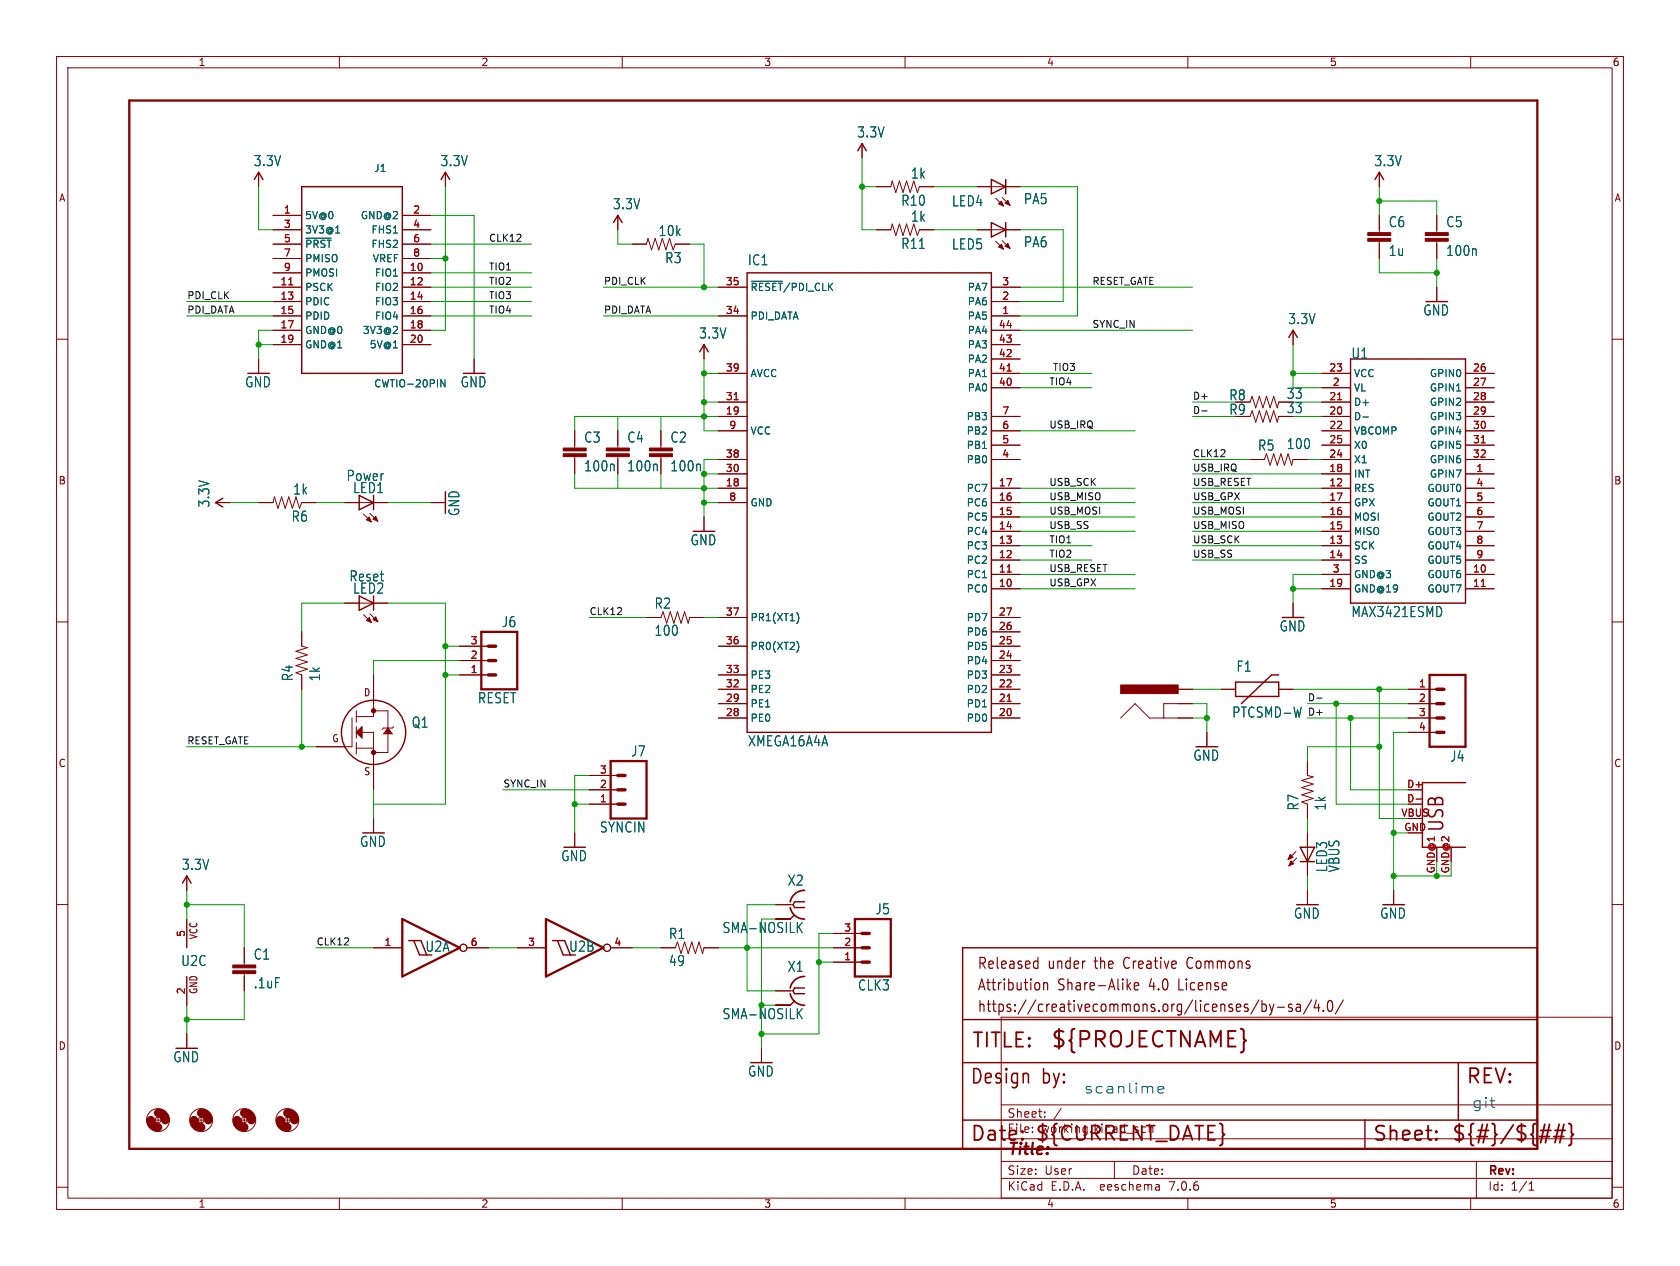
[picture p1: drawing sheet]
<svg xmlns="http://www.w3.org/2000/svg" width="297mm" height="224mm" viewBox="0 0 297 224" stroke-linecap="round" stroke-linejoin="round" font-family="sans-serif">
<g fill="none" stroke="#840000" stroke-width=".18">
<path d="M10 10h277v203.9h-277zM12 12h273v199.9h-273zM60 10v2M110 10v2M160 10v2M210 10v2M260 10v2M45.7 30.5v2.5M48.3 38.1h5M71.1 38.1h5.1M78.7 30.5v2.5M109.2 38.1v2.5"/>
<path d="M152.4 25.4v2.5M154.9 33h2.6l.2-1 .7 2 .6-2 .6 2 .7-2 .6 2 .6-2 .7 2 .4-1h2.5M172.7 33h7.6M176 35.1l1.4 1.3M177.2 34.9l1.4 1.4M243.8 30.5v2.5M243.8 38.1v3M254 38.1v3M10 60h2M48.3 43.2h5M48.3 48.3h5M48.3 50.8h5"/>
<path d="M48.3 53.3h5M48.3 55.9h5M48.3 58.4h5M48.3 40.6h5M48.3 45.7h5M71.1 43.2h5.1M71.1 48.3h5.1M71.1 50.8h5.1M71.1 53.3h5.1M71.1 55.9h5.1M71.1 58.4h5.1M71.1 40.6h5.1"/>
<path d="M71.1 45.7h5.1M111.8 43.2h2.5l.3-1 .6 2 .6-2 .7 2 .6-2 .6 2 .7-2 .6 2 .4-1h2.5M127 50.8h5.1M127 55.9h5.1M154.9 40.6h2.6l.2-1 .7 2.1 .6-2.1 .6 2.1 .7-2.1 .6 2.1 .6-2.1 .7 2.1 .4-1.1h2.5M172.7 40.6h7.6M175.3 50.8h5M175.3 53.3h5M175.3 55.9h5M175.3 58.4h5M176 42.7l1.4 1.4M177.2 42.5l1.4 1.4"/>
<path d="M228.6 58.4v2.6M243.8 42.7v3M254 42.7v3M254 50.8v2.5M285 60h2M45.7 63.5v2.5M48.3 61h5M71.1 61h5.1M83.8 63.5v2.5M101.6 76.2v3M109.2 76.2v3M116.8 76.2v3"/>
<path d="M124.5 61v2.5M127 73.7h5.1M127 71.1h5.1M127 76.2h5.1M127 66h5.1M175.3 73.7h5M175.3 68.6h5M175.3 76.2h5M175.3 66h5M175.3 78.7h5M175.3 61h5M175.3 63.5h5"/>
<path d="M218.4 73.7h2.6l.4-1.1 .6 2.1 .6-2.1 .7 2.1 .6-2.1 .6 2.1 .7-2.1 .6 2.1 .3-1h2.5M218.4 71.1h2.6l.4-1 .6 2 .6-2 .7 2 .6-2 .6 2 .7-2 .6 2 .3-1h2.5M233.7 73.7h5.1M233.7 71.1h5.1M233.7 68.6h5.1M233.7 76.2h5.1M233.7 66h5.1M233.7 78.7h5.1M259.1 73.7h5.1M259.1 71.1h5.1M259.1 68.6h5.1M259.1 76.2h5.1"/>
<path d="M259.1 66h5.1M259.1 78.7h5.1M38.1 88.9h2.5M45.7 88.9h2.6l.2-1 .6 2 .7-2 .6 2 .7-2 .6 2 .6-2 .7 2 .3-1h2.6M61 88.9h7.6M64.3 90.9l1.4 1.4M65.4 90.8l1.4 1.4M76.2 88.9h2.5M101.6 80.8v3M109.2 80.8v3M116.8 80.8v3M124.5 91.4v2.6"/>
<path d="M127 88.9h5.1M127 83.8h5.1M127 86.4h5.1M127 81.3h5.1M175.3 88.9h5M175.3 86.4h5M175.3 96.5h5M175.3 99.1h5M175.3 94h5M175.3 91.4h5M175.3 81.3h5M221 81.3h2.5l.4-1 .6 2 .7-2 .6 2 .6-2 .7 2 .6-2 .6 2 .3-1h2.5"/>
<path d="M233.7 88.9h5.1M233.7 83.8h5.1M233.7 86.4h5.1M233.7 96.5h5.1M233.7 99.1h5.1M233.7 94h5.1M233.7 91.4h5.1M233.7 81.3h5.1M259.1 88.9h5.1M259.1 83.8h5.1M259.1 86.4h5.1M259.1 96.5h5.1"/>
<path d="M259.1 99.1h5.1M259.1 94h5.1M259.1 91.4h5.1M259.1 81.3h5.1M10 110h2M53.3 111.8v2.5l1.1 .3-2.1 .6 2.1 .6-2.1 .7 2.1 .6-2.1 .6 2.1 .7-2.1 .6 1 .4v2.5M61 106.7h7.6M64.3 108.7l1.4 1.4M65.4 108.6l1.4 1.4M66 119.4v7.3h-3M81.3 119.4h5.1M81.3 116.8h5.1"/>
<path d="M81.3 114.3h5.1M114.3 109.2h2.5l.4-1 .7 2 .6-2 .6 2 .7-2 .6 2 .6-2 .7 2 .2-1h2.6M127 119.4h5.1M127 114.3h5.1M127 109.2h5.1M175.3 119.4h5M175.3 116.8h5M175.3 114.3h5M175.3 109.2h5M175.3 101.6h5M175.3 104.1h5M175.3 111.8h5"/>
<path d="M228.6 106.7v2.5M233.7 101.6h5.1M233.7 104.1h5.1M259.1 101.6h5.1M259.1 104.1h5.1M285 110h2M62.2 127v5.1h-6.3M63 125.7v2.1M63 128.5v2.1M63 131.3v2.1M63 132.3h3M63 129.5l1-1v2.1z"/>
<path d="M63.5 129.8v.2M64 129.5h2v10.2M66 125.7h2.6v3.1M68.6 128.8l.7 1h-1.5zM68.6 129.7v3.4h-2.6M69.6 128.5l-.3 .3h-1.5l-.2 .2M104.1 139.7h5.1M104.1 137.2h5.1M127 121.9h5.1M127 124.5h5.1M127 127h5.1M175.3 121.9h5"/>
<path d="M175.3 124.5h5M175.3 127h5M198.1 127l2.6-2.5 2.5 2.5h7.6M208.3 121.9h2.5M210.8 124.5h-5.1v2.5M213.4 129.5v2.6M215.9 121.9h2.5M226.1 121.9h2.5M231.1 134.6v2.6l1.1 .2-2.1 .6 2.1 .7-2.1 .6 2.1 .7-2.1 .6 2.1 .6-2.1 .7 1 .3v2.6M248.9 121.9h5.1M248.9 124.5h5.1M248.9 127h5.1"/>
<path d="M248.9 129.5h5.1M10 160h2M33 154.9v2.6M66 144.8v2.5M101.6 147.3v2.6M104.1 142.2h5.1M229.1 150.6l-1.4 1.4M229.2 151.8l-1.4 1.4M231.1 147.3v7.6M231.1 157.5v2.5M246.4 157.5v2.5M248.9 142.2h2.6"/>
<path d="M285 160h2M33 162.6v5M33 172.7v5.1M43.2 167.6v3.1M43.2 172.2v3.1M66 167.6h5.1M82.5 167.6h3.9M91.4 167.6h5.1M107.9 167.6h3.9M116.8 167.6h2.6l.4-1 .6 2.1 .6-2.1 .7 2.1 .6-2.1 .6 2.1 .7-2.1 .6 2.1 .3-1.1h2.5M137.2 160h3M137.2 175.3h3"/>
<path d="M147.3 170.2h5.1M147.3 167.6h5.1M147.3 165.1h5.1M177 179.9h108v32h-108zM27.4 198.1h1M27.9 197.6v1M33 182.9v2.5M35.1 198.1h1M35.6 197.6v1M42.7 198.1h1M43.2 197.6v1M50.3 198.1h1"/>
<path d="M50.8 197.6v1M134.6 185.4v2.6M177 195.4h108M184.7 197.5v.1M184.7 196.7v.1M187.6 196l-1.3 2M10 210h2M60 211.9v2M110 211.9v2M160 211.9v2M177 208.4h108M177 205.4h108"/>
<path d="M177 201.4h108M197 205.4v3M204.9 209.6l.1 .9M205 210.4l-.2 .1M205 209.9h-.2M210 211.9v2M260 211.9v2M261 205.4v6.5M270.3 210.5h.9M270.3 209.4l.4-.4v1.5M285 210h2"/>
<circle cx="81.9" cy="167.6" r=".63"/>
<circle cx="107.3" cy="167.6" r=".63"/>
<circle cx="27.9" cy="198.1" r="2.03"/>
<circle cx="27.9" cy="198.1" r=".51"/>
<circle cx="35.6" cy="198.1" r="2.03"/>
<circle cx="35.6" cy="198.1" r=".51"/>
<circle cx="43.2" cy="198.1" r="2.03"/>
<circle cx="43.2" cy="198.1" r=".51"/>
<circle cx="50.8" cy="198.1" r="2.03"/>
<circle cx="50.8" cy="198.1" r=".51"/>
</g>
<path d="M26.7 198.1a1.27 1.27 0 0 0 1.2 1.3M27.9 196.9a1.27 1.27 0 0 1 1.3 1.2M34.3 198.1a1.27 1.27 0 0 0 1.3 1.3M35.6 196.9a1.27 1.27 0 0 1 1.2 1.2M41.9 198.1a1.27 1.27 0 0 0 1.3 1.3M43.2 196.9a1.27 1.27 0 0 1 1.2 1.2M49.5 198.1a1.27 1.27 0 0 0 1.3 1.3M50.8 196.9a1.27 1.27 0 0 1 1.3 1.2" fill="none" stroke="#840000" stroke-width="1.5"/>
<path d="M22.9 17.8h248.9v185.4h-248.9zM85.1 111.8h6.3v10.1h-6.3zM252.7 119.4h6.4v12.7h-6.4zM107.9 134.6h6.4v10.2h-6.4zM71.1 162.6l10.2 5-10.2 5.1zM96.5 162.6l10.2 5-10.2 5.1zM151.1 162.6h6.4v10.1h-6.4z" fill="none" stroke="#840000" stroke-width=".41"/>
<g fill="none" stroke="#840000" stroke-width=".61">
<path d="M86.4 119.4h1.2M86.4 116.8h1.2M86.4 114.3h1.2M109.2 139.7h1.3M109.2 137.2h1.3M254 121.9h1.3M254 124.5h1.3M254 127h1.3M254 129.5h1.3M109.2 142.2h1.3M152.4 170.2h1.3M152.4 167.6h1.3"/>
<path d="M152.4 165.1h1.3"/>
</g>
<g fill="none" stroke="#840000" stroke-width=".25">
<path d="M45 31.8l.7-1.3 .8 1.3M53.3 33h17.8v33h-17.8zM78 31.8l.7-1.3 .8 1.3M108.5 39.4l.7-1.3 .8 1.3M151.6 26.7l.8-1.3 .8 1.3M175.3 31.8l2.5 1.2-2.5 1.3zM175.3 39.4l2.5 1.2-2.5 1.3zM177.8 31.8v2.5M177.8 39.4v2.5M243.1 31.8l.7-1.3 .8 1.3M132.1 48.3h43.2v81.2h-43.2zM227.8 59.7l.8-1.3 .8 1.3"/>
<path d="M123.7 62.2l.8-1.2 .7 1.2M238.8 63.5h20.3v43.2h-20.3zM39.4 88.1l-1.3 .8 1.3 .8M63.5 87.6l2.5 1.3-2.5 1.3zM66 87.6v2.6M63.5 105.4l2.5 1.3-2.5 1.3zM66 105.4v2.6M226.1 119.4h-1.3l-5.3 5.1M218.4 120.7h7.7v2.5h-7.7zM259.1 138.4h-7.6v11.5h7.6M32.3 156.2l.7-1.3 .8 1.3M142.2 159.5h-1.7l-.3 .5 .3 .5h1.7"/>
<path d="M229.9 149.9h2.5l-1.3 2.5zM229.9 152.4h2.5M72.3 166.4h2.1M73.2 166.4l1 2.5h1.2M97.7 166.4h2.1M98.6 166.4l1 2.5h1.2M140.5 161.8l-.8 .8M140.5 177l-.8 .8M142.2 174.8h-1.7l-.3 .5 .3 .5h1.7M170.2 167.6h101.6v35.6h-101.6zM170.2 198.1h101.6M170.2 180.3h101.6"/>
<path d="M170.2 188h101.6M241.3 198.1v5.1M257.8 188v10.1"/>
<circle cx="66" cy="129.5" r="5.7"/>
</g>
<path d="M51 50.4h.8M129.8 70.7h.7M178 65.6h.8M236.5 70.7h.7M261.9 78.3h.7M178 101.2h.8M261.9 103.7h.7M178 124h.8M250.3 141.3h1" fill="none" stroke="#a90000" stroke-width=".18"/>
<path d="M54.1 42.1h4.4M59.3 41.2h.8M132.8 49.8h5.5M78.7 67.2v1.2l-.8-1.2v1.2M240.9 73.8h1M140.9 113.5a1.49 1.49 0 0 1 0 1.8M140.9 108.4a1.49 1.49 0 0 1 0 1.8M141.2 163.9l.6 1M141.2 179.2l.6 1M141.8 163.2l-.8 1M141.8 178.4l-.8 1" fill="none" stroke="#006464" stroke-width=".18"/>
<g fill="#840000" stroke="#840000" stroke-width=".18">
<path d="M65.3 91.4l.4 .9-.9-.4z"/>
<path d="M66.4 91.3l.4 .9-.9-.4z"/>
<path d="M114.8 80.3h4.1v.5h-4.1z"/>
<path d="M114.8 79.2h4.1v.6h-4.1z"/>
<path d="M228.1 151.1l.5 .5-.9 .4z"/>
<path d="M228.2 152.3l.5 .5-.9 .4z"/>
<path d="M252 42.2h4v.5h-4z"/>
<path d="M252 41.1h4v.6h-4z"/>
<path d="M198.1 121.2h10.2v1.5h-10.2z"/>
<path d="M99.6 80.3h4v.5h-4z"/>
<path d="M99.6 79.2h4v.6h-4z"/>
<path d="M64.8 109.7l.5-.5 .4 .9z"/>
<path d="M65.9 109.6l.5-.5 .4 .9z"/>
<path d="M41.1 171.7h4.1v.5h-4.1z"/>
<path d="M41.1 170.7h4.1v.5h-4.1z"/>
<path d="M107.2 80.3h4.1v.5h-4.1z"/>
<path d="M107.2 79.2h4.1v.6h-4.1z"/>
<path d="M176.5 43.7l.5-.5 .4 .9z"/>
<path d="M177.7 43.6l.5-.5 .4 .8z"/>
<path d="M176.5 36.1l.5-.5 .4 .8z"/>
<path d="M177.7 35.9l.5-.5 .4 .9z"/>
<path d="M241.8 42.2h4.1v.5h-4.1z"/>
<path d="M241.8 41.1h4.1v.6h-4.1z"/>
<circle cx="66" cy="133.1" r=".38"/>
<circle cx="66" cy="125.7" r=".38"/>
</g>
<path d="M63.5 129.3l-.3 .2 .3 .3" fill="none" stroke="#840000" stroke-width=".51"/>
<path d="M63.6 129.2v.7" fill="none" stroke="#840000" stroke-width=".38"/>
<path d="M63.8 129v1M63.9 128.8v1.5M68.1 129.7h1M68.2 129.4h.8l-.4-.4v.4M68.5 129.2l-.2 .1M142.2 157.5a2.54 2.54 0 0 0-2.5 2M139.7 160.5a2.54 2.54 0 0 0 2.5 2.1M139.7 175.8a2.54 2.54 0 0 0 2.5 2M142.2 172.7a2.54 2.54 0 0 0-2.5 2.1" fill="none" stroke="#840000" stroke-width=".3"/>
<path d="M68.6 128.8v.2M68.6 129.4v.3" fill="none" stroke="#840000" stroke-width=".2"/>
<g fill="none" stroke="#840000" stroke-width=".32">
<path d="M272.4 199.9h1.8M273.9 198.9l-.7 3.2M274.9 199.9h1.8M275.6 198.9l-.7 3.2M276.5 198.9l-.7 3.2M277.3 198.7l.4 .2 .1 .2v1.2l.4 .4-.4 .3v1.2l-.1 .3-.4 .1M180.7 201.4l.2 .1-.2 .1M253.9 201.4l.1 .1-.1 .1M253.9 201.4l-.1 .1 .1 .1M253.9 200.1v.2M253.9 201.4v.2M253.9 200.1l.1 .1-.1 .1"/>
<path d="M253.9 200.1l-.1 .1 .1 .1M272.1 201h1.8M274.7 201h1.8"/>
</g>
<g fill="none" stroke="#840000" stroke-width=".21">
<path d="M183 170l.5 .1M183.5 169.3v2M183.5 171.2l-.5 .1M183.7 174v.9M184.5 173.8v1.3M184.5 174a.4 .4 0 0 1 .6-.1l.1 1.2M199.4 174.4l.5 .7M199.9 173.8l-.6 .7M200.5 174.4l.8-.1-.1-.4-.4-.1-.3 .3 .1 .9 .2 .1 .4-.1M222.6 176.9l-1.5 2.5M223.1 177v1.9M223.1 177.7l.5-.1 .3 .4v.5l-.2 .3-.1 .1-.5-.1"/>
<path d="M224.4 177.6l.4 1.3M224.8 178.9l-.1 .5-.3 .1M225.2 177.6l-.4 1.3M225.8 178.2h1.3M228.4 177.7l-.4-.1a.34 .34 0 0 0-.2 .3 .34 .34 0 0 0 .2 .4h.3a.34 .34 0 0 1 .2 .3 .34 .34 0 0 1-.2 .3l-.5-.1M229.2 177.7l.2-.1 .4 .1 .1 1.2M229.9 178.1l-.5 .1a.4 .4 0 0 0-.3 .3 .4 .4 0 0 0 .3 .4l.5-.1M231.9 176.9l-1.5 2.5M232.7 176.9l-.4 1.4h1M233.1 177.6v1.3M234 178.7v.2M234.9 177.1a.37 .37 0 0 1 .4-.1 .37 .37 0 0 1 .2 .3l.1 .9a.71 .71 0 0 1-.4 .7h-.1a1.44 1.44 0 0 1-.2-1.8z"/>
<path d="M237.5 176.9l-1.4 2.5"/>
</g>
<path d="M212.5 72.7h.9M232.8 123.5h.9" fill="none" stroke="#0f0f0f" stroke-width=".18"/>
<path d="M204.7 192.7l1.1-.1-.1-.4h-.7l-.3 .2 .1 .8h.9M263.4 194.7h.9M264 195.9h.3" fill="none" stroke="#0000c2" stroke-width=".18"/>
<g fill="none" stroke="#009600" stroke-width=".18">
<path d="M45.7 33v7.6h2.6M76.2 38.1h7.6v25.4M78.7 33v25.4h-2.5M152.4 27.9v12.7h2.5M152.4 33h2.5M165.1 33h7.6M180.3 33h10.2v22.9h-10.2M243.8 33v5.1M243.8 35.6h10.2v2.5M33 55.9h15.3M33 53.3h15.3M48.3 58.4h-2.6v5.1"/>
<path d="M76.2 43.2h17.8M76.2 50.8h17.8M76.2 45.7h2.5M76.2 55.9h17.8M76.2 48.3h17.8M76.2 53.3h17.8M106.7 50.8h20.3M106.7 55.9h20.3M109.2 40.6v2.6h2.6M121.9 43.2h2.6v7.6M165.1 40.6h7.6M180.3 50.8h30.5"/>
<path d="M180.3 58.4h30.5M180.3 40.6h7.7v12.7h-7.7M243.8 45.7v2.6h10.2M254 45.7v5.1M45.7 61h2.6M109.2 73.7v2.5M116.8 73.7v2.5M124.5 63.5v12.7h2.5M124.5 66h2.5M124.5 71.1h2.5M127 73.7h-25.4v2.5M180.3 76.2h20.4"/>
<path d="M180.3 66h12.7M180.3 68.6h12.7M210.8 73.7h7.6M210.8 71.1h7.6M228.6 73.7h5.1M228.6 66h5.1M228.6 61v7.6h5.1M228.6 71.1h5.1M40.6 88.9h5.1M55.9 88.9h5.1M68.6 88.9h7.6M101.6 83.8v2.6h25.4"/>
<path d="M109.2 83.8v2.6M116.8 83.8v2.6M124.5 83.8h2.5M124.5 88.9h2.5M127 81.3h-2.5v10.1M180.3 86.4h20.4M180.3 88.9h20.4M180.3 96.5h12.7M180.3 94h20.4M180.3 91.4h20.4M180.3 99.1h12.7M210.8 86.4h22.9"/>
<path d="M210.8 83.8h22.9M210.8 81.3h10.2M210.8 88.9h22.9M210.8 96.5h22.9M210.8 94h22.9M210.8 91.4h22.9M210.8 99.1h22.9M231.1 81.3h2.6M61 106.7h-7.7v5.1M68.6 106.7h10.1v35.5h-12.7M78.7 119.4h2.6M78.7 114.3h2.6"/>
<path d="M81.3 116.8h-15.3v2.6M104.1 109.2h10.2M124.5 109.2h2.5M180.3 101.6h20.4M180.3 104.1h20.4M228.6 104.1h5.1M233.7 101.6h-5.1v5.1M33 132.1h22.9M53.3 121.9v10.2M66 139.7v5.1M88.9 139.7h15.2M104.1 137.2h-2.5v10.1"/>
<path d="M210.8 124.5h2.6v5M210.8 127h2.6M210.8 121.9h5.1M228.6 121.9h20.3M231.1 124.5h17.8M231.1 127h17.8M236.2 124.5v17.7h12.7M238.8 127v12.7h10.1M243.8 121.9v22.9h5.1M243.8 132.1h-12.7v2.5M248.9 129.5h-2.5v28M33 157.5v5.1"/>
<path d="M101.6 142.2h2.5M231.1 144.8v2.5M231.1 154.9v2.6M246.4 147.3h2.5M246.4 154.9h10.1M33 177.8v5.1M33 160h10.2v7.6M43.2 175.3v5h-10.2M55.9 167.6h10.1M86.4 167.6h5M111.8 167.6h5M127 167.6h20.3"/>
<path d="M134.6 162.6v22.8M137.2 160h-5.1v15.3h5.1M144.8 170.2h2.5M147.3 165.1h-2.5v17.8h-10.2"/>
</g>
<g fill="#009600" stroke="#009600" stroke-width=".18">
<circle cx="78.7" cy="45.7" r=".46"/>
<circle cx="124.5" cy="86.4" r=".46"/>
<circle cx="124.5" cy="88.9" r=".46"/>
<circle cx="101.6" cy="142.2" r=".46"/>
<circle cx="45.7" cy="61" r=".46"/>
<circle cx="78.7" cy="114.3" r=".46"/>
<circle cx="78.7" cy="119.4" r=".46"/>
<circle cx="53.3" cy="132.1" r=".46"/>
<circle cx="124.5" cy="71.1" r=".46"/>
<circle cx="124.5" cy="73.7" r=".46"/>
<circle cx="124.5" cy="50.8" r=".46"/>
<circle cx="124.5" cy="83.8" r=".46"/>
<circle cx="132.1" cy="167.6" r=".46"/>
<circle cx="134.6" cy="177.8" r=".46"/>
<circle cx="33" cy="160" r=".46"/>
<circle cx="33" cy="180.3" r=".46"/>
<circle cx="134.6" cy="182.9" r=".46"/>
<circle cx="144.8" cy="170.2" r=".46"/>
<circle cx="152.4" cy="33" r=".46"/>
<circle cx="243.8" cy="35.6" r=".46"/>
<circle cx="228.6" cy="66" r=".46"/>
<circle cx="254" cy="48.3" r=".46"/>
<circle cx="246.4" cy="147.3" r=".46"/>
<circle cx="243.8" cy="132.1" r=".46"/>
<circle cx="238.8" cy="127" r=".46"/>
<circle cx="236.2" cy="124.5" r=".46"/>
<circle cx="254" cy="154.9" r=".46"/>
<circle cx="246.4" cy="154.9" r=".46"/>
<circle cx="228.6" cy="104.1" r=".46"/>
<circle cx="243.8" cy="121.9" r=".46"/>
<circle cx="124.5" cy="66" r=".46"/>
<circle cx="213.4" cy="127" r=".46"/>
</g>
<text font-size="3.8" fill="#840000" x="185.7" y="185.7">${PROJECTNAME}</text>
<g font-size="3.5" fill="#840000">
<text x="255.6" y="147.3" transform="rotate(-90 255.6 147.3)">USB</text>
<text x="171.7" y="185.7">TITLE:</text>
<text x="171.4" y="192.1">Design</text>
<text x="184.2" y="192.1">by:</text>
<text x="259.1" y="192.1">REV:</text>
<text x="171.4" y="202.2">Date:</text>
<text x="182.9" y="202.2">${CURRENT_DATE}</text>
<text x="242.6" y="202.2">Sheet:</text>
<text x="256.5" y="202.2">${#}/${##}</text>
</g>
<text font-size="2.8" fill="#840000" x="178" y="204.8">Title:</text>
<g font-size="2.7" fill="#840000">
<text x="172.7" y="171.7">Released</text>
<text x="185.3" y="171.7">under</text>
<text x="193.7" y="171.7">the</text>
<text x="199.1" y="171.7">Creative</text>
<text x="210.5" y="171.7">Commons</text>
<text x="172.7" y="175.5">Attribution</text>
<text x="172.7" y="179.3">https://creativecommons.org/licenses/by-sa/4.0/</text>
<text x="187" y="175.5">Share-Alike</text>
<text x="203.3" y="175.5">4.0</text>
<text x="208.7" y="175.5">License</text>
</g>
<g font-size="2.5" fill="#006464">
<text x="44.8" y="29.6">3.3V</text>
<text x="77.8" y="29.6">3.3V</text>
<text x="151.4" y="24.5">3.3V</text>
<text x="242.9" y="29.6">3.3V</text>
<text x="161" y="31.8">1k</text>
<text x="108.3" y="37.2">3.3V</text>
<text x="116.3" y="42">10k</text>
<text x="159.2" y="36.6">R10</text>
<text x="161" y="39.4">1k</text>
<text x="168.2" y="36.7">LED4</text>
<text x="180.9" y="36.3">PA5</text>
<text x="245.4" y="40.4">C6</text>
<text x="255.6" y="40.4">C5</text>
<text x="117.5" y="46.8">R3</text>
<text x="132.1" y="47.1">IC1</text>
<text x="159.2" y="44.2">R11</text>
<text x="168.2" y="44.3">LED5</text>
<text x="180.9" y="44">PA6</text>
<text x="245.4" y="45.5">1u</text>
<text x="255.6" y="45.5">100n</text>
<text x="227.6" y="57.5">3.3V</text>
<text x="251.5" y="56">GND</text>
<text x="123.5" y="60.1">3.3V</text>
<text x="238.8" y="63.6">U1</text>
<text x="43.2" y="68.7">GND</text>
<text x="81.3" y="68.7">GND</text>
<text x="217.2" y="71">R8</text>
<text x="227.4" y="70.8">33</text>
<text x="217.2" y="73.6">R9</text>
<text x="227.4" y="73.3">33</text>
<text x="103.2" y="78.5">C3</text>
<text x="103.2" y="83.6">100n</text>
<text x="110.8" y="78.5">C4</text>
<text x="110.8" y="83.6">100n</text>
<text x="118.4" y="78.5">C2</text>
<text x="118.4" y="83.6">100n</text>
<text x="222.3" y="79.9">R5</text>
<text x="227.4" y="79.6">100</text>
<text x="37.2" y="89.9" transform="rotate(-90 37.2 89.9)">3.3V</text>
<text x="51.7" y="87.7">1k</text>
<text x="61.2" y="85.3">Power</text>
<text x="62.3" y="87.4">LED1</text>
<text x="51.4" y="92.5">R6</text>
<text x="81.4" y="91.4" transform="rotate(-90 81.4 91.4)">GND</text>
<text x="122" y="96.7">GND</text>
<text x="61.7" y="103.1">Reset</text>
<text x="62.3" y="105.2">LED2</text>
<text x="115.6" y="107.9">R2</text>
<text x="88.6" y="111.1">J6</text>
<text x="115.6" y="112.7">100</text>
<text x="226.1" y="111.9">GND</text>
<text x="238.8" y="109.4">MAX3421ESMD</text>
<text x="218.5" y="119">F1</text>
<text x="52" y="120.6" transform="rotate(-90 52 120.6)">R4</text>
<text x="56.8" y="120.6" transform="rotate(-90 56.8 120.6)">1k</text>
<text x="84.4" y="124.6">RESET</text>
<text x="72.7" y="128.9">Q1</text>
<text x="217.7" y="127.1">PTCSMD-W</text>
<text x="111.5" y="134">J7</text>
<text x="132.1" y="132.2">XMEGA16A4A</text>
<text x="210.9" y="134.8">GND</text>
<text x="256.3" y="134.9">J4</text>
<text x="229.8" y="143.5" transform="rotate(-90 229.8 143.5)">R7</text>
<text x="234.6" y="143.5" transform="rotate(-90 234.6 143.5)">1k</text>
<text x="106" y="147.5">SYNCIN</text>
<text x="32.1" y="154.1">3.3V</text>
<text x="63.6" y="150">GND</text>
<text x="99.1" y="152.5">GND</text>
<text x="234.8" y="154.4" transform="rotate(-90 234.8 154.4)">LED3</text>
<text x="237" y="154.4" transform="rotate(-90 237 154.4)">VBUS</text>
<text x="139.2" y="156.9">X2</text>
<text x="154.7" y="161.9">J5</text>
<text x="118.2" y="166.3">R1</text>
<text x="228.7" y="162.7">GND</text>
<text x="243.9" y="162.7">GND</text>
<text x="31.9" y="171.1">U2C</text>
<text x="44.8" y="169.9">C1</text>
<text x="75.1" y="168.5">U2A</text>
<text x="100.5" y="168.5">U2B</text>
<text x="118.2" y="171.1">49</text>
<text x="139.2" y="172.1">X1</text>
<text x="44.8" y="175">.1uF</text>
<text x="151.6" y="175.4">CLK3</text>
<text x="30.5" y="188.1">GND</text>
<text x="132.1" y="190.6">GND</text>
</g>
<g font-size="2.5" fill="#840000">
<text x="127.6" y="165.2">SMA-NOSILK</text>
<text x="127.6" y="180.5">SMA-NOSILK</text>
</g>
<g font-size="2.4" fill="#0000c2">
<text x="191.5" y="193.6">scanlime</text>
<text x="260.1" y="196.1">git</text>
</g>
<g font-size="2.1" fill="#840000">
<text x="178" y="197.9">Sheet:</text>
<text x="178" y="200.6">File:</text>
<text x="184.1" y="200.6">working.kicad_sch</text>
<text x="178" y="208">Size:</text>
<text x="184.7" y="208">User</text>
<text x="200" y="208">Date:</text>
<text x="263" y="208.2">Rev:</text>
<text x="178" y="210.8">KiCad</text>
<text x="185.7" y="210.8">E.D.A.</text>
<text x="194.6" y="210.8">eeschema</text>
<text x="207" y="210.8">7.0.6</text>
<text x="263" y="210.8">Id:</text>
<text x="267.1" y="210.8">1/1</text>
</g>
<g font-size="1.8" fill="#840000">
<text x="35" y="11.9">1</text>
<text x="85" y="11.9">2</text>
<text x="135" y="11.9">3</text>
<text x="185" y="11.9">4</text>
<text x="235" y="11.9">5</text>
<text x="285" y="11.9">6</text>
<text x="10.3" y="35.9">A</text>
<text x="285.3" y="35.9">A</text>
<text x="10.3" y="85.9">B</text>
<text x="285.3" y="85.9">B</text>
<text x="64.2" y="123.4">D</text>
<text x="58.6" y="131.5">G</text>
<text x="10.3" y="135.9">C</text>
<text x="64.3" y="137.3">S</text>
<text x="285.3" y="135.9">C</text>
<text x="35.1" y="166.3" transform="rotate(-90 35.1 166.3)">VCC</text>
<text x="35.1" y="175.9" transform="rotate(-90 35.1 175.9)">GND</text>
<text x="10.3" y="185.9">D</text>
<text x="285.3" y="185.9">D</text>
<text x="35" y="213.8">1</text>
<text x="85" y="213.8">2</text>
<text x="135" y="213.8">3</text>
<text x="185" y="213.8">4</text>
<text x="235" y="213.8">5</text>
<text x="285" y="213.8">6</text>
</g>
<g font-size="1.8" fill="#006464">
<text x="66" y="30.6">J1</text>
<text x="53.8" y="39">5V@0</text>
<text x="53.8" y="41.5">3V3@1</text>
<text x="63.7" y="39">GND@2</text>
<text x="65.6" y="41.5">FHS1</text>
<text x="53.8" y="44">~{PRST}</text>
<text x="53.8" y="46.6">PMISO</text>
<text x="65.6" y="44">FHS2</text>
<text x="65.8" y="46.6">VREF</text>
<text x="53.8" y="51.7">PSCK</text>
<text x="53.8" y="49.1">PMOSI</text>
<text x="66.2" y="49.1">FIO1</text>
<text x="66.2" y="51.7">FIO2</text>
<text x="132.6" y="51.7">~{RESET}/PDI_CLK</text>
<text x="171" y="51.7">PA7</text>
<text x="53.8" y="54.2">PDIC</text>
<text x="53.8" y="56.7">PDID</text>
<text x="53.8" y="59.3">GND@0</text>
<text x="64.1" y="59.3">3V3@2</text>
<text x="66.2" y="54.2">FIO3</text>
<text x="66.2" y="56.7">FIO4</text>
<text x="132.6" y="56.7">PDI_DATA</text>
<text x="171" y="56.7">PA5</text>
<text x="171" y="54.2">PA6</text>
<text x="171" y="59.3">PA4</text>
<text x="53.8" y="61.8">GND@1</text>
<text x="65.3" y="61.8">5V@1</text>
<text x="171" y="64.4">PA2</text>
<text x="171" y="61.8">PA3</text>
<text x="66" y="68.7">CWTIO-20PIN</text>
<text x="132.6" y="66.9">AVCC</text>
<text x="171" y="69.4">PA0</text>
<text x="171" y="66.9">PA1</text>
<text x="239.3" y="69.4">VL</text>
<text x="239.3" y="72">D+</text>
<text x="239.3" y="66.9">VCC</text>
<text x="252.7" y="66.9">GPIN0</text>
<text x="252.7" y="69.4">GPIN1</text>
<text x="252.7" y="72">GPIN2</text>
<text x="132.6" y="77.1">VCC</text>
<text x="170.8" y="77.1">PB2</text>
<text x="170.8" y="74.5">PB3</text>
<text x="239.3" y="74.5">D-</text>
<text x="239.3" y="77.1">VBCOMP</text>
<text x="252.7" y="74.5">GPIN3</text>
<text x="252.7" y="77.1">GPIN4</text>
<text x="170.8" y="82.1">PB0</text>
<text x="170.8" y="79.6">PB1</text>
<text x="239.3" y="82.1">X1</text>
<text x="239.3" y="79.6">X0</text>
<text x="252.7" y="79.6">GPIN5</text>
<text x="252.7" y="82.1">GPIN6</text>
<text x="132.6" y="89.8">GND</text>
<text x="170.8" y="89.8">PC6</text>
<text x="170.8" y="87.2">PC7</text>
<text x="239.3" y="87.2">RES</text>
<text x="239.3" y="89.8">GPX</text>
<text x="239.3" y="84.7">INT</text>
<text x="252.3" y="87.2">GOUT0</text>
<text x="252.3" y="89.8">GOUT1</text>
<text x="252.7" y="84.7">GPIN7</text>
<text x="170.8" y="94.8">PC4</text>
<text x="170.8" y="92.3">PC5</text>
<text x="239.3" y="94.8">MISO</text>
<text x="239.3" y="92.3">MOSI</text>
<text x="252.3" y="92.3">GOUT2</text>
<text x="252.3" y="94.8">GOUT3</text>
<text x="170.8" y="99.9">PC2</text>
<text x="170.8" y="97.4">PC3</text>
<text x="239.3" y="97.4">SCK</text>
<text x="239.3" y="99.9">SS</text>
<text x="252.3" y="97.4">GOUT4</text>
<text x="252.3" y="99.9">GOUT5</text>
<text x="170.8" y="105">PC0</text>
<text x="170.8" y="102.5">PC1</text>
<text x="239.3" y="105">GND@19</text>
<text x="239.3" y="102.5">GND@3</text>
<text x="252.3" y="102.5">GOUT6</text>
<text x="252.3" y="105">GOUT7</text>
<text x="132.6" y="110.1">PR1(XT1)</text>
<text x="170.8" y="112.6">PD6</text>
<text x="170.8" y="110.1">PD7</text>
<text x="132.6" y="115.2">PR0(XT2)</text>
<text x="170.8" y="117.7">PD4</text>
<text x="170.8" y="115.2">PD5</text>
<text x="132.6" y="125.3">PE1</text>
<text x="132.6" y="122.8">PE2</text>
<text x="132.6" y="120.2">PE3</text>
<text x="170.8" y="125.3">PD1</text>
<text x="170.8" y="122.8">PD2</text>
<text x="170.8" y="120.2">PD3</text>
<text x="132.6" y="127.9">PE0</text>
<text x="170.8" y="127.9">PD0</text>
</g>
<g font-size="1.8" fill="#a90000">
<text x="50.1" y="37.8">1</text>
<text x="50.1" y="40.4">3</text>
<text x="73" y="37.8">2</text>
<text x="73" y="40.4">4</text>
<text x="50.1" y="42.9">5</text>
<text x="50.1" y="45.5">7</text>
<text x="73" y="42.9">6</text>
<text x="73" y="45.5">8</text>
<text x="49.5" y="50.5">11</text>
<text x="49.5" y="53.1">13</text>
<text x="50.1" y="48">9</text>
<text x="72.3" y="48">10</text>
<text x="72.3" y="50.5">12</text>
<text x="72.3" y="53.1">14</text>
<text x="128.2" y="50.5">35</text>
<text x="177.1" y="53.1">2</text>
<text x="177.1" y="50.5">3</text>
<text x="49.5" y="55.6">15</text>
<text x="49.5" y="58.2">17</text>
<text x="72.3" y="55.6">16</text>
<text x="72.3" y="58.2">18</text>
<text x="128.2" y="55.6">34</text>
<text x="176.5" y="58.2">44</text>
<text x="177.1" y="55.6">1</text>
<text x="49.5" y="60.7">19</text>
<text x="72.3" y="60.7">20</text>
<text x="128.2" y="65.8">39</text>
<text x="176.5" y="65.8">41</text>
<text x="176.5" y="63.2">42</text>
<text x="176.5" y="60.7">43</text>
<text x="234.9" y="65.8">23</text>
<text x="260.3" y="65.8">26</text>
<text x="128.2" y="70.9">31</text>
<text x="176.5" y="68.3">40</text>
<text x="234.9" y="70.9">21</text>
<text x="235.5" y="68.3">2</text>
<text x="260.3" y="68.3">27</text>
<text x="260.3" y="70.9">28</text>
<text x="128.2" y="73.4">19</text>
<text x="128.8" y="75.9">9</text>
<text x="177.1" y="75.9">6</text>
<text x="177.1" y="73.4">7</text>
<text x="234.9" y="73.4">20</text>
<text x="234.9" y="75.9">22</text>
<text x="260.3" y="73.4">29</text>
<text x="260.3" y="75.9">30</text>
<text x="128.2" y="83.6">30</text>
<text x="128.2" y="81">38</text>
<text x="177.1" y="81">4</text>
<text x="177.1" y="78.5">5</text>
<text x="234.9" y="83.6">18</text>
<text x="234.9" y="81">24</text>
<text x="234.9" y="78.5">25</text>
<text x="260.3" y="78.5">31</text>
<text x="260.3" y="81">32</text>
<text x="260.9" y="83.6">1</text>
<text x="128.2" y="86.1">18</text>
<text x="128.8" y="88.6">8</text>
<text x="176.5" y="88.6">16</text>
<text x="176.5" y="86.1">17</text>
<text x="234.9" y="86.1">12</text>
<text x="234.9" y="88.6">17</text>
<text x="260.9" y="86.1">4</text>
<text x="260.9" y="88.6">5</text>
<text x="176.5" y="93.7">14</text>
<text x="176.5" y="91.2">15</text>
<text x="234.9" y="93.7">15</text>
<text x="234.9" y="91.2">16</text>
<text x="260.9" y="91.2">6</text>
<text x="260.9" y="93.7">7</text>
<text x="176.5" y="101.3">11</text>
<text x="176.5" y="98.8">12</text>
<text x="176.5" y="96.3">13</text>
<text x="234.9" y="96.3">13</text>
<text x="234.9" y="98.8">14</text>
<text x="235.5" y="101.3">3</text>
<text x="260.3" y="101.3">10</text>
<text x="260.9" y="96.3">8</text>
<text x="260.9" y="98.8">9</text>
<text x="176.5" y="103.9">10</text>
<text x="234.9" y="103.9">19</text>
<text x="260.3" y="103.9">11</text>
<text x="128.2" y="109">37</text>
<text x="176.5" y="111.5">26</text>
<text x="176.5" y="109">27</text>
<text x="83.1" y="119.1">1</text>
<text x="83.1" y="116.6">2</text>
<text x="83.1" y="114">3</text>
<text x="128.2" y="119.1">33</text>
<text x="128.2" y="114">36</text>
<text x="176.5" y="119.1">23</text>
<text x="176.5" y="116.6">24</text>
<text x="176.5" y="114">25</text>
<text x="128.2" y="124.2">29</text>
<text x="128.2" y="121.7">32</text>
<text x="176.5" y="124.2">21</text>
<text x="176.5" y="121.7">22</text>
<text x="250.8" y="121.7">1</text>
<text x="250.8" y="124.2">2</text>
<text x="128.2" y="126.7">28</text>
<text x="176.5" y="126.7">20</text>
<text x="250.8" y="126.7">3</text>
<text x="250.8" y="129.3">4</text>
<text x="106" y="136.9">3</text>
<text x="106" y="142">1</text>
<text x="106" y="139.4">2</text>
<text x="248.7" y="139.4">D+</text>
<text x="248.7" y="142">D-</text>
<text x="247.6" y="144.5">VBUS</text>
<text x="248.2" y="147.1">GND</text>
<text x="253.7" y="154.6" transform="rotate(-90 253.7 154.6)">GND@1</text>
<text x="256.3" y="154.6" transform="rotate(-90 256.3 154.6)">GND@2</text>
<text x="32.8" y="165.8" transform="rotate(-90 32.8 165.8)">5</text>
<text x="67.9" y="167.4">1</text>
<text x="83.1" y="167.4">6</text>
<text x="93.3" y="167.4">3</text>
<text x="108.5" y="167.4">4</text>
<text x="149.2" y="167.4">2</text>
<text x="149.2" y="164.8">3</text>
<text x="149.2" y="169.9">1</text>
<text x="32.8" y="176" transform="rotate(-90 32.8 176)">2</text>
</g>
<g font-size="1.7" fill="#0f0f0f">
<text x="86.4" y="47.9">TIO1</text>
<text x="86.4" y="42.8">CLK12</text>
<text x="33" y="53">PDI_CLK</text>
<text x="86.4" y="53">TIO3</text>
<text x="86.4" y="50.5">TIO2</text>
<text x="106.7" y="50.5">PDI_CLK</text>
<text x="193" y="50.5">RESET_GATE</text>
<text x="33" y="55.5">PDI_DATA</text>
<text x="86.4" y="55.5">TIO4</text>
<text x="106.7" y="55.5">PDI_DATA</text>
<text x="193" y="58.1">SYNC_IN</text>
<text x="186.1" y="65.7">TIO3</text>
<text x="185.4" y="68.2">TIO4</text>
<text x="210.8" y="70.8">D+</text>
<text x="185.4" y="75.9">USB_IRQ</text>
<text x="210.8" y="73.3">D-</text>
<text x="210.8" y="83.5">USB_IRQ</text>
<text x="210.8" y="80.9">CLK12</text>
<text x="185.4" y="86">USB_SCK</text>
<text x="185.4" y="88.6">USB_MISO</text>
<text x="210.8" y="88.6">USB_GPX</text>
<text x="210.8" y="86">USB_RESET</text>
<text x="185.4" y="91.1">USB_MOSI</text>
<text x="185.4" y="93.6">USB_SS</text>
<text x="210.8" y="93.6">USB_MISO</text>
<text x="210.8" y="91.1">USB_MOSI</text>
<text x="185.4" y="101.3">USB_RESET</text>
<text x="185.4" y="98.7">TIO2</text>
<text x="185.4" y="96.2">TIO1</text>
<text x="210.8" y="98.7">USB_SS</text>
<text x="210.8" y="96.2">USB_SCK</text>
<text x="185.4" y="103.8">USB_GPX</text>
<text x="104.1" y="108.9">CLK12</text>
<text x="231.1" y="124.1">D-</text>
<text x="33" y="131.7">RESET_GATE</text>
<text x="231.1" y="126.7">D+</text>
<text x="88.9" y="139.4">SYNC_IN</text>
<text x="55.9" y="167.3">CLK12</text>
</g>
</svg>
